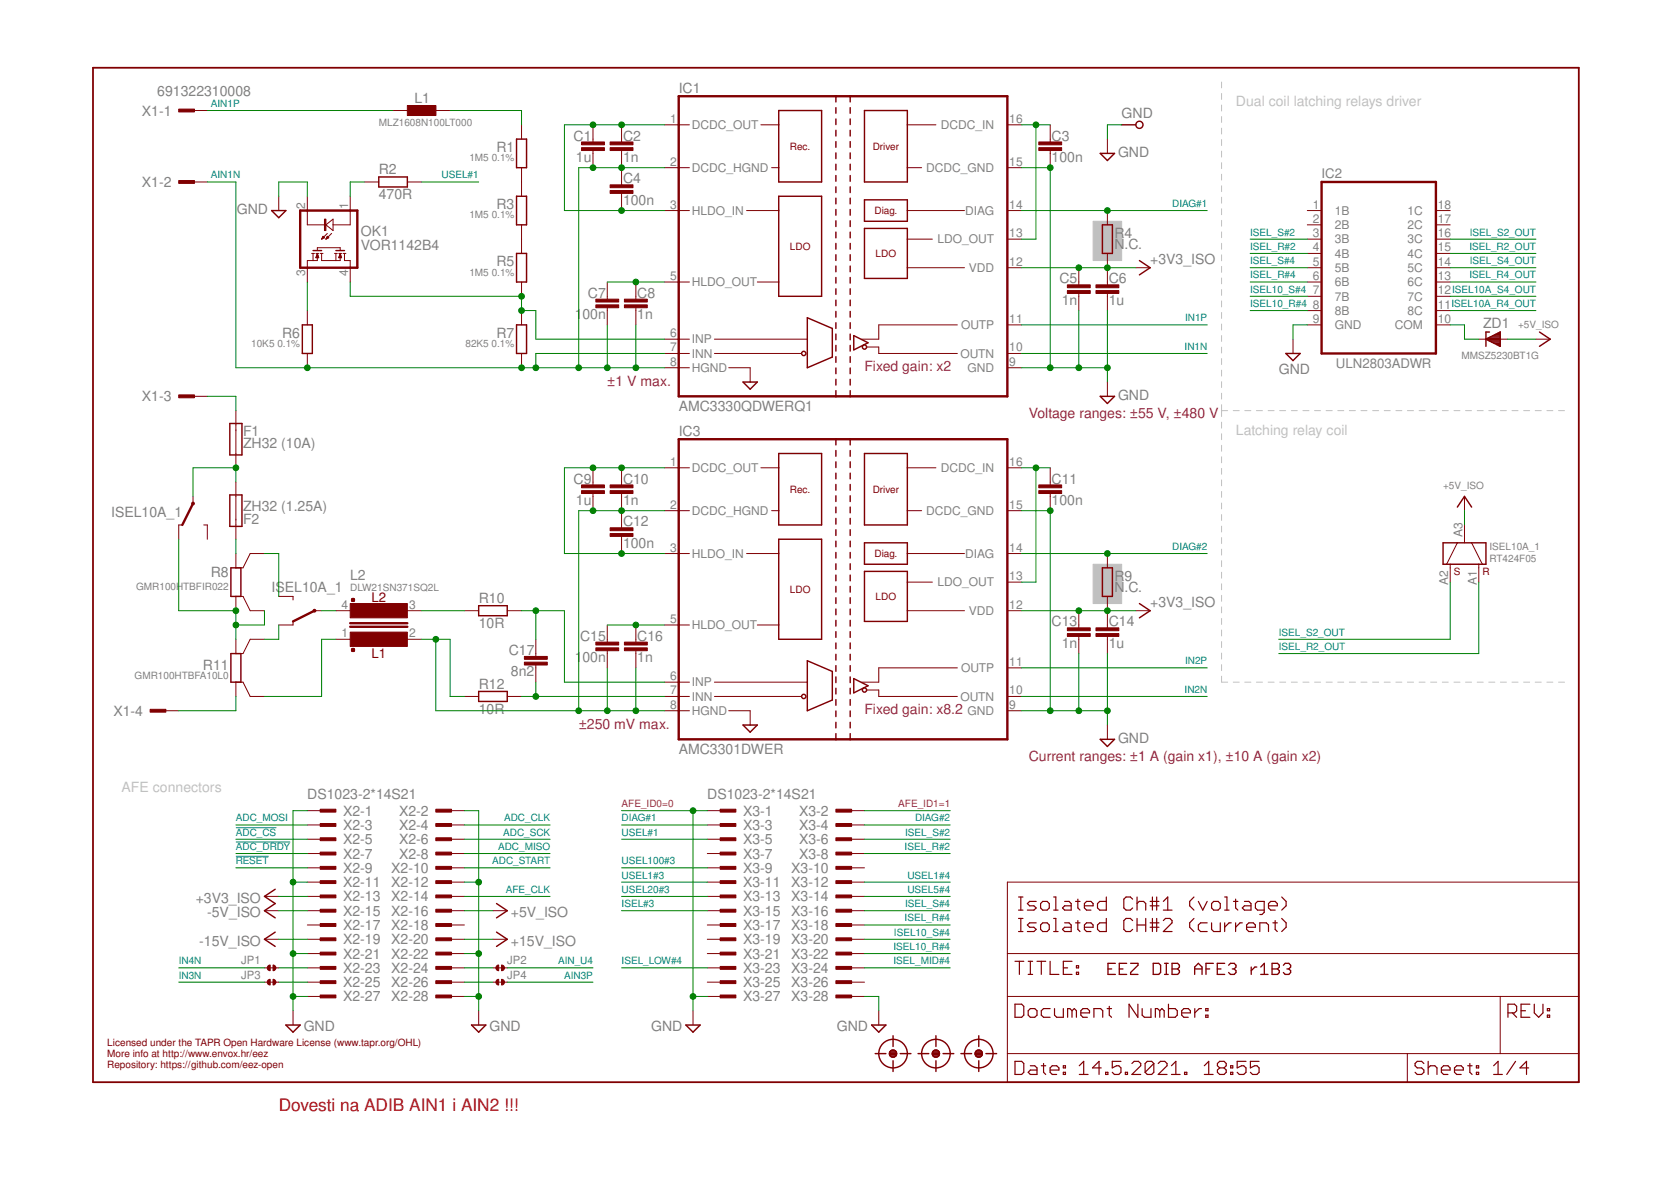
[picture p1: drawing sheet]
<svg xmlns="http://www.w3.org/2000/svg" width="297mm" height="210mm" viewBox="0 0 297 210" stroke-linecap="round" stroke-linejoin="round" font-family="sans-serif">
<g fill="#c0c0c0" stroke="#c0c0c0" stroke-width=".18">
<path d="M194.3 39.3h5.1v7h-5.1z"/>
<path d="M194.3 100.3h5.1v7h-5.1z"/>
</g>
<g fill="none" stroke="#c0c0c0" stroke-width=".18">
<path d="M217.1 14.6v1M217.1 16.6v1.1M217.1 18.7v1M217.1 20.7v1.1M217.1 22.8v1M217.1 24.8v1.1M217.1 26.9v1M217.1 28.9v1.1M217.1 31v1M217.1 33v1.1M217.1 35.1v1M217.1 37.1v1.1"/>
<path d="M217.1 39.2v1M217.1 41.2v1M217.1 43.2v1.1M217.1 45.3v1.1M217.1 47.3v1.1M217.1 49.4v1M217.1 51.5v1M217.1 53.5v1M217.1 55.5v1.1M217.1 57.6v1.1M217.1 59.6v1.1M217.1 61.7v1"/>
<path d="M217.1 63.7v1.1M217.1 65.8v1M217.1 67.8v1.1M217.1 69.9v1M217.1 71.9v2.1M217.1 75v1.1M217.1 77.1v1M217.1 79.1v1.1M217.1 73h1.1M219.2 73h1.1M221.3 73h1.1M223.4 73h1"/>
<path d="M225.4 73h1.1M227.5 73h1M229.6 73h1M231.6 73h1.1M233.7 73h1M235.7 73h1.1M237.8 73h1.1M239.9 73h1M241.9 73h1.1M244 73h1.1M246.1 73h1M248.1 73h1.1"/>
<path d="M250.2 73h1.1M252.3 73h1M254.3 73h1.1M256.4 73h1.1M258.5 73h1M260.5 73h1.1M262.6 73h1.1M264.6 73h1.1M266.7 73h1.1M268.8 73h1.1M270.8 73h1.1M272.9 73h1.1"/>
<path d="M275 73h1M277.1 73h1M217.1 81.2v1.1M217.1 83.2v1.1M217.1 85.3v1M217.1 87.4v1M217.1 89.4v1M217.1 91.5v1M217.1 93.5v1.1M217.1 95.5v1.1M217.1 97.6v1.1M217.1 99.7v1"/>
<path d="M217.1 101.7v1.1M217.1 103.8v1M217.1 105.8v1.1M217.1 107.9v1M217.1 109.9v1.1M217.1 112v1M217.1 114v1.1M217.1 116.1v1M217.1 118.1v1.1M217.1 120.2v1h1.1M219.2 121.2h1.1M221.3 121.2h1.1"/>
<path d="M223.4 121.2h1M225.4 121.2h1.1M227.5 121.2h1M229.6 121.2h1M231.6 121.2h1.1M233.7 121.2h1M235.7 121.2h1.1M237.8 121.2h1.1M239.9 121.2h1M241.9 121.2h1.1M244 121.2h1.1M246.1 121.2h1"/>
<path d="M248.1 121.2h1.1M250.2 121.2h1.1M252.3 121.2h1M254.3 121.2h1.1M256.4 121.2h1.1M258.5 121.2h1M260.5 121.2h1.1M262.6 121.2h1.1M264.6 121.2h1.1M266.7 121.2h1.1M268.8 121.2h1.1M270.8 121.2h1.1"/>
<path d="M272.9 121.2h1.1M275 121.2h1M277.1 121.2h1"/>
</g>
<g fill="none" stroke="#800000" stroke-width=".21">
<path d="M181.1 159.4h.7M181.5 159.4v2.4M187.3 159.4h.4v2.4M191.6 159.8v1.6l.4 .4M196.7 159.4v2.4h-1.2l-.4-.4v-.8l.4-.4h1.2M201.3 159.8l-.4-.4h-.7l-.4 .4v1.6l.4 .4h.7l.4-.4M202.1 159.4v2.4M204.9 159.4v2.4M205.6 159.4v2.4M212.2 159.4l-.7 .8v.8l.7 .8M217.7 159.4h.4v2.4M219.6 159.8v1.6l.4 .4"/>
<path d="M227.8 159.4l.8 .8v.8l-.8 .8M180.4 178.5h1.2l.4 .4v1.5l-.4 .4h-1.2zM180.4 170.9h1.6M181.1 161.8h.7M181.1 165.6h.7M181.1 163.2h.7M181.2 170.9v2.3M181.5 163.2v2.4M182.8 179.6l.4-.3h.7l.4 .3v.8l-.4 .4h-.7l-.4-.4zM182.8 170.9h.8M182.8 173.2h.8M183.2 170.9v2.3"/>
<path d="M184.2 160.2h-1.2l-.4 .4 .4 .4h.8l.4 .4-.4 .4h-1.2M184.2 164h-1.2l-.4 .4 .4 .4h.8l.4 .4-.4 .4h-1.2M184.3 170.9h1.6M185 160.6l.4-.4h.7l.4 .4v.8l-.4 .4h-.7l-.4-.4zM185 164.4l.4-.4h.7l.4 .4v.8l-.4 .4h-.7l-.4-.4zM185.1 170.9v2.3M186.7 170.9v2.3h1.5M186.7 179.3h-1.2l-.4 .3v.8l.4 .4h1.2M187.3 161.8h.8M187.3 163.2h.4v2.4M187.3 165.6h.8M187.5 179.3v1.1l.3 .4h1.2v-1.5"/>
<path d="M189 172h.8M189.3 160.2h.7l.4 .4v1.2h-1.1l-.4-.4 .4-.4h1.1M189.3 164h.7l.4 .4v1.2h-1.1l-.4-.4 .4-.4h1.1M190.6 170.9h-1.6v2.3h1.6M190.6 179.6l-.4-.3h-.4v1.5M190.6 179.6l.4-.3 .3 .3v1.2M190.6 179.6v1.2M191.2 160.2h.8M191.2 164h.8M191.3 172.8h.4v.4h-.4zM191.3 171.6h.4v.4h-.4zM191.6 163.6v1.6l.4 .4"/>
<path d="M192.8 161h1.5v-.4l-.4-.4h-.8l-.3 .4v.8l.3 .4h.8M192.8 164.8h1.5v-.4l-.4-.4h-.8l-.3 .4v.8l.3 .4h.8M196.7 163.2v2.4h-1.2l-.4-.4v-.8l.4-.4h1.2M196.8 179.3h.8M197.2 178.9v1.5l.4 .4M201.3 163.6l-.4-.4h-.7l-.4 .4v1.6l.4 .4h.7l.4-.4M202.1 160.6l.4-.4h.8l.4 .4v1.2M202.1 163.2v2.4M202.1 164.4h1.6M202.3 178.5v2.3l-1.6-2.3v2.3M203 179.3v1.1l.4 .4h1.2v-1.5M203.7 163.2v2.4"/>
<path d="M204.4 161h1.6M204.4 160.2h1.6M204.4 164.8h1.6M204.4 164h1.6M204.9 163.2v2.4M205.6 163.2v2.4M206.2 179.6l-.4-.3h-.4v1.5M206.2 179.6v1.2M206.2 179.6l.3-.3 .4 .3v1.2M206.8 161.8h1.5M206.8 160.2l.8-.8v2.4M206.8 163.6l.4-.4h.8l.3 .4v.4l-1.5 1.6h1.5"/>
<path d="M207.7 178.5v2.3h1.2l.4-.4v-.8l-.4-.3h-1.2M212.2 163.2l-.7 .8v.8l.7 .8M212.4 179.3v1.5M213 160.2l.8 1.6 .8-1.6M213.6 179.3h-.4l-.8 .7M214.3 179.3h.4v.3h-.4zM214.6 164h-1.2l-.4 .4v.8l.4 .4h1.2M215.4 160.6l.4-.4h.7l.4 .4v.8l-.4 .4h-.7l-.4-.4zM215.4 164v1.2l.4 .4h1.1v-1.6M217.7 161.8h.8M217.7 164v1.6M218.9 164h-.4l-.8 .8"/>
<path d="M219.3 160.2h.7M219.6 164v1.6M220.8 164h-.4l-.8 .8M221.2 160.2h.8l.4 .4v1.2h-1.2l-.4-.4 .4-.4h1.2M221.6 164.8h1.6v-.4l-.4-.4h-.8l-.4 .4v.8l.4 .4h.8M223.9 165.6v-1.6h1.2l.4 .4v1.2M224.7 161.8h-1.2l-.3-.4v-.8l.3-.4h1.2v2l-.4 .3h-.4M225.5 161h1.6v-.4l-.4-.4h-.8l-.4 .4v.8l.4 .4h.8M226.3 164h.8M226.7 163.6v1.6l.4 .4M227.8 163.2l.8 .8v.8l-.8 .8M270.4 179.6h.8"/>
<path d="M271.9 178.5h-1.5v2.3h1.5M272.7 178.5v1.5l.8 .8 .8-.8v-1.5M275.1 179.3h.4v.3h-.4zM180.4 188.6h1.2l.4 .4v1.6l-.4 .4h-1.2zM183.2 189.4h.7l.4 .4v1.2h-1.1l-.4-.4 .4-.4h1.1M185.1 189.4h.8M185.5 189v1.6l.4 .4M186.7 190.2h1.5v-.4l-.4-.4h-.8l-.3 .4v.8l.3 .4h.8M189 190.6h.4v.4h-.4zM189 189.4h.4v.4h-.4zM191.9 191h1.5M191.9 189.4l.7-.8v2.4"/>
<path d="M192.1 180h1.6v-.4l-.4-.3h-.8l-.4 .3v.8l.4 .4h.8M194.5 180.8v-1.5h1.1l.4 .3v1.2M195.7 189.8h-1.5l1.2-1.2v2.4M196.5 190.6h.4v.4h-.4zM199.3 188.6h-1.6v1.2l.8-.4h.4l.4 .4v.8l-.4 .4h-.8l-.4-.4M200 190.6h.4v.4h-.4zM201.2 189l.4-.4h.8l.4 .4v.4l-1.6 1.6h1.6M205.1 189v1.6l-.4 .4h-.8l-.3-.4M205.1 189l-.4-.4h-.8l-.3 .4v1.6M205.1 189l-1.5 1.6M205.9 189l.4-.4h.8l.4 .4v.4l-1.6 1.6h1.6M208.2 191h1.6"/>
<path d="M208.2 189.4l.8-.8v2.4M210.1 180h1.5v-.4l-.4-.3h-.8l-.3 .3v.8l.3 .4h.8M210.6 190.6h.4v.4h-.4zM214.1 191h1.5M214.1 189.4l.8-.8v2.4M214.3 180.4h.4v.4h-.4zM216.8 189.8l-.4 .4v.4l.4 .4h.8l.4-.4v-.4l-.4-.4M216.8 189.8l-.4-.4v-.4l.4-.4h.8l.4 .4v.4l-.4 .4M216.8 189.8h.8M218.8 190.6h.3v.4h-.3zM218.8 189.4h.3v.4h-.3zM221.5 188.6h-1.6v1.2l.8-.4h.4l.4 .4v.8l-.4 .4h-.8l-.4-.4"/>
<path d="M223.8 188.6h-1.5v1.2l.7-.4h.4l.4 .4v.8l-.4 .4h-.7l-.4-.4M253.1 189l-.4-.4h-.8l-.4 .4v.4l.4 .4h.8l.4 .4v.4l-.4 .4h-.8l-.4-.4M253.9 189.8l.4-.4h.8l.3 .4v1.2M253.9 188.6v2.4M256.2 190.2h1.6v-.4l-.4-.4h-.8l-.4 .4v.8l.4 .4h.8M258.6 190.2h1.5v-.4l-.4-.4h-.7l-.4 .4v.8l.4 .4h.7M260.9 189.4h.8M261.3 189v1.6l.4 .4M262.4 190.6h.4v.4h-.4zM262.4 189.4h.4v.4h-.4zM265.5 191h1.6M265.5 189.4l.8-.8v2.4"/>
<path d="M268.1 180h1.1l.4-.4v-.7l-.4-.4h-1.1v2.3M268.8 180l.8 .8M269.4 188.6l-1.6 2.4M271.7 189.8h-1.5l1.2-1.2v2.4M275.1 180.4h.4v.4h-.4z"/>
</g>
<path d="M16.5 12h264.1v180.3h-264.1z" fill="none" stroke="#800000" stroke-width=".32"/>
<g fill="none" stroke="#800000" stroke-width=".18">
<path d="M34.3 19.6h2.6M69.9 19.6h2.5M77.5 19.6h2.5M34.3 32.3h2.6M49.6 34.9v2.5M54.6 34.9v5.1h3.3M57.9 40l1.3-1.1v2.1zM62.3 34.9v5.1h-3.1M64.8 32.3h2.5M72.4 32.3h2.6M92.7 22.2v2.5M92.7 29.8v5.1"/>
<path d="M92.7 40v5M105.4 22.2v3M105.4 26.8v3M110.5 22.2v3M110.5 26.8v6.1M110.5 34.4v3M118.1 22.2h4.5M118.1 29.8h4.5M118.1 37.4h4.5M132.7 37.4h5.7M135.3 22.2h3.1M137.2 29.8h1.2"/>
<path d="M161.3 22.2h5.1M161.3 29.8h2.5M161.3 37.4h10.1M179.1 22.2h2.5M179.1 29.8h2.5M179.1 37.4h2.5M186.7 22.2v3M186.7 26.8v3M196.8 24.7v2.6M196.8 37.4v2.6M232.4 37.4h2.5M232.4 40h2.5"/>
<path d="M255.2 37.4h2.6M255.2 40h2.6M54.6 55.2v2.5M55.4 45h.5M55.6 45v1.3M56.2 45h.5M56.2 45.8h.4M56.2 45.7h.4M56.2 45.6h.4M56.3 45.4h.2M56.3 45.3h.2M56.4 45.2h.1"/>
<path d="M56.4 45v1.3h-1.8v3.8M56.4 44.5v-.5h4.1v.5M56.4 45l.3 .8h-.5zM56.9 45h.5M57.2 45v1.3h3.3v-1.3M57.2 42.4h.2M57.3 42.3h.3M57.3 42.2h.3M57.4 42h.1M57.4 42l.3 .2-.5 .3zM58 42.4h.1M58 42.3h.4"/>
<path d="M58.1 42.2h.3M58.2 42h.1M58.2 41.5l-1 1M58.2 42l.2 .2-.5 .3zM58.9 41.5l-1 1M59.5 45h.5M59.7 45v1.3M60.2 45h.5M60.2 45.8h.5M60.3 45.7h.4M60.3 45.6h.3M60.3 45.4h.3"/>
<path d="M60.4 45.3h.2M60.4 45.2h.1M60.5 45l.2 .8h-.5zM61 45h.5M61.2 45v1.3h1.1v3.8M92.7 50.1v2.6M92.7 55.2v2.5M107.9 50.1v3.1M107.9 54.7v3M113 50.1v3.1M113 54.7v3M118.1 50.1h4.5"/>
<path d="M134.6 50.1h3.8M161.3 42.5h4.4M161.3 47.6h10.1M170.2 57.7h-14v2.6h-3M179.1 42.5h2.5M179.1 47.6h2.5M179.1 57.7h2.5M191.8 47.6v3M191.8 52.2v3M196.8 45v5.6M196.8 52.2v3M201.9 47.6h2.5"/>
<path d="M232.4 50.1h2.5M232.4 42.5h2.5M232.4 47.6h2.5M232.4 57.7h2.5M232.4 45h2.5M232.4 52.7h2.5M232.4 55.2h2.5M255.2 50.1h2.6M255.2 42.5h2.6M255.2 47.6h2.6M255.2 57.7h2.6M255.2 45h2.6"/>
<path d="M255.2 52.7h2.6M255.2 55.2h2.6M34.3 70.4h2.6M41.9 73v10.1M54.6 62.8v2.6M92.7 62.8v2.6M118.1 60.3h4.5M118.1 62.8h4.5M118.1 65.4h4.5M127 60.3h16.5M127 62.8h15.5M129.5 65.4h3.8v2.5"/>
<path d="M154.1 61.7h2.1v1.1h14M179.1 62.8h2.5M179.1 65.4h2.5M196.8 67.9v2.5M229.8 60.3v2.5M262.9 60.3h5M273 60.3h2.6M32.4 93.3h-.6v2.5M34.3 88.2v1.3M36.2 93.3h.7v2.5M41.9 98.4v2.5h1.3l1.3-2.5h2.5M41.9 85.7v10.1"/>
<path d="M105.4 83.1v3.1M105.4 87.7v3.1M110.5 83.1v3.1M110.5 87.7v6.1M110.5 95.3v3.1M118.1 83.1h4.5M118.1 90.8h4.5M118.1 98.4h4.5M132.7 98.4h5.7M135.3 83.1h3.1M137.2 90.8h1.2M161.3 83.1h5.1"/>
<path d="M161.3 90.8h2.5M161.3 98.4h10.1M179.1 83.1h2.5M179.1 90.8h2.5M179.1 98.4h2.5M186.7 83.1v3.1M186.7 87.7v3.1M196.8 98.4v2.5M259.1 96.5l-1.9 3.8M260.3 88.2v2.6M260.3 93.3v3.2M261.6 96.5l1.9 3.8"/>
<path d="M41.9 108.5v-2.5h1.3l1.3 2.5h2.5M41.9 113.6v2.6h1.3l1.3-2.6h2.5M49.6 106h2.5v.6M52.1 110.4v.7h-2.5M55.9 108.5h1.3M59.7 108.5h2.6M59.7 113.6h2.6M72.4 108.5h2.6M72.4 113.6h2.6M82.5 108.5h2.6M90.2 108.5h2.5M95.2 113.6v3.1"/>
<path d="M95.2 118.2v3M107.9 111.1v3M107.9 115.7v3M113 111.1v3M113 115.7v3M118.1 111.1h4.5M134.6 111.1h3.8M161.3 103.5h4.4M161.3 108.5h10.1M170.2 118.7h-14v2.5h-3M179.1 103.5h2.5M179.1 108.5h2.5"/>
<path d="M179.1 118.7h2.5M191.8 108.5v3.1M191.8 113.1v3.1M196.8 106v5.6M196.8 113.1v3.1M201.9 108.5h2.5M257.8 100.3v3.2M262.9 100.3v3.2M29.2 126.3h2.6M41.9 123.8v-2.6h1.3l1.3 2.6h2.5M82.5 123.8h2.6M90.2 123.8h2.5"/>
<path d="M118.1 126.3h4.5M118.1 121.2h4.5M118.1 123.8h4.5M127 121.2h16.5M127 123.8h15.5M129.5 126.3h3.8v2.6M154.1 122.6h2.1v1.2h14M179.1 126.3h2.5M179.1 123.8h2.5M196.8 128.9v2.5M47 159.3h2.6M54.6 156.8h2.6"/>
<path d="M54.6 144.1h2.6M54.6 146.6h2.6M54.6 149.2h2.6M54.6 151.7h2.6M54.6 154.2h2.6M54.6 159.3h2.6M80 156.8h2.5M80 144.1h2.5M80 146.6h2.5M80 149.2h2.5M80 151.7h2.5M80 154.2h2.5"/>
<path d="M80 159.3h2.5M125.7 156.8h2.6M125.7 144.1h2.6M125.7 146.6h2.6M125.7 149.2h2.6M125.7 151.7h2.6M125.7 154.2h2.6M125.7 159.3h2.6M151.1 156.8h2.6M151.1 144.1h2.6M151.1 146.6h2.6M151.1 149.2h2.6"/>
<path d="M151.1 151.7h2.6M151.1 154.2h2.6M151.1 159.3h2.6M179.1 156.8h101.5v35.5h-101.5zM47 161.9h2.6M47 166.9h2.6M47 172h2.6M47 174.6h2.6M52.1 179.6v2.6M54.6 177.1h2.6M54.6 169.5h2.6M54.6 161.9h2.6"/>
<path d="M54.6 164.4h2.6M54.6 166.9h2.6M54.6 172h2.6M54.6 174.6h2.6M80 177.1h2.5M80 169.5h2.5M80 161.9h2.5M80 164.4h2.5M80 166.9h2.5M80 172h2.5M80 174.6h2.5M85.1 179.6v2.6"/>
<path d="M87.6 161.9h2.6M87.6 166.9h2.6M87.6 172h2.6M87.6 174.6h2.6M123.2 179.6v2.6M125.7 177.1h2.6M125.7 169.5h2.6M125.7 161.9h2.6M125.7 164.4h2.6M125.7 166.9h2.6M125.7 172h2.6M125.7 174.6h2.6"/>
<path d="M151.1 177.1h2.6M151.1 169.5h2.6M151.1 161.9h2.6M151.1 164.4h2.6M151.1 166.9h2.6M151.1 172h2.6M151.1 174.6h2.6M156.2 179.6v2.6M179.1 177.1h101.5M179.1 169.5h101.5M266.7 177.1v10.2M179.1 187.3h101.5"/>
<path d="M250.2 187.3v5"/>
</g>
<g fill="none" stroke="#800000" stroke-width=".23">
<path d="M197 172.2h.6M198.3 171.2h-1.3v2h1.3M199 172.2h.6M200.3 171.2h-1.3v2h1.3M201 171.2h1.3v.4l-1.3 1.2v.4h1.3M205 171.2h1l.3 .4v1.2l-.3 .4h-1zM207 171.2h.7M207 173.2h.7M207.3 171.2v2M208.3 171.2h1l.4 .4v.3l-.4 .3 .4 .3v.3l-.4 .4h-1zM208.3 172.2h1M212.4 172.2h1.3"/>
<path d="M212.4 173.2v-1.3l.6-.7 .7 .7v1.3M214.4 172.2h.6M215.7 171.2h-1.3v2M216.4 172.2h.6M217.7 171.2h-1.3v2h1.3M218.4 171.6l.3-.4h.7l.3 .4v.3l-.3 .3M219.1 172.2h.3M219.4 172.2l.3 .3v.3l-.3 .4h-.7l-.3-.4M222.4 171.9v1.3M223.4 171.9h-.3l-.7 .6M224.1 173.2h1.3M224.1 171.9l.6-.7v2"/>
<path d="M226.1 171.2h1l.3 .4v.3l-.3 .3 .3 .3v.3l-.3 .4h-1zM226.1 172.2h1M228.1 171.6l.4-.4h.6l.3 .4v.3l-.3 .3M228.8 172.2h.3M229.1 172.2l.3 .3v.3l-.3 .4h-.6l-.4-.4"/>
</g>
<g fill="#800000" stroke="#800000" stroke-width=".18">
<path d="M31.8 19.4h2.8v.5h-2.8z"/>
<path d="M31.8 32.1h2.8v.5h-2.8z"/>
<path d="M31.8 70.2h2.8v.5h-2.8z"/>
<path d="M26.7 126.1h2.8v.5h-2.8z"/>
<path d="M128 143.8h2.8v.5h-2.8z"/>
<path d="M148.6 143.8h2.8v.5h-2.8z"/>
<path d="M128 146.4h2.8v.5h-2.8z"/>
<path d="M148.6 146.4h2.8v.5h-2.8z"/>
<path d="M128 148.9h2.8v.5h-2.8z"/>
<path d="M148.6 148.9h2.8v.5h-2.8z"/>
<path d="M128 151.4h2.8v.6h-2.8z"/>
<path d="M148.6 151.4h2.8v.6h-2.8z"/>
<path d="M128 154h2.8v.5h-2.8z"/>
<path d="M148.6 154h2.8v.5h-2.8z"/>
<path d="M128 156.5h2.8v.5h-2.8z"/>
<path d="M148.6 156.5h2.8v.5h-2.8z"/>
<path d="M128 159.1h2.8v.5h-2.8z"/>
<path d="M148.6 159.1h2.8v.5h-2.8z"/>
<path d="M128 161.6h2.8v.5h-2.8z"/>
<path d="M148.6 161.6h2.8v.5h-2.8z"/>
<path d="M128 164.1h2.8v.6h-2.8z"/>
<path d="M148.6 164.1h2.8v.6h-2.8z"/>
<path d="M128 166.7h2.8v.5h-2.8z"/>
<path d="M148.6 166.7h2.8v.5h-2.8z"/>
<path d="M128 169.2h2.8v.5h-2.8z"/>
<path d="M148.6 169.2h2.8v.5h-2.8z"/>
<path d="M128 171.8h2.8v.5h-2.8z"/>
<path d="M148.6 171.8h2.8v.5h-2.8z"/>
<path d="M128 174.3h2.8v.5h-2.8z"/>
<path d="M148.6 174.3h2.8v.5h-2.8z"/>
<path d="M128 176.8h2.8v.6h-2.8z"/>
<path d="M148.6 176.8h2.8v.6h-2.8z"/>
<path d="M56.9 143.8h2.8v.5h-2.8z"/>
<path d="M77.5 143.8h2.8v.5h-2.8z"/>
<path d="M56.9 146.4h2.8v.5h-2.8z"/>
<path d="M77.5 146.4h2.8v.5h-2.8z"/>
<path d="M56.9 148.9h2.8v.5h-2.8z"/>
<path d="M77.5 148.9h2.8v.5h-2.8z"/>
<path d="M56.9 151.4h2.8v.6h-2.8z"/>
<path d="M77.5 151.4h2.8v.6h-2.8z"/>
<path d="M56.9 154h2.8v.5h-2.8z"/>
<path d="M77.5 154h2.8v.5h-2.8z"/>
<path d="M56.9 156.5h2.8v.5h-2.8z"/>
<path d="M77.5 156.5h2.8v.5h-2.8z"/>
<path d="M56.9 159.1h2.8v.5h-2.8z"/>
<path d="M77.5 159.1h2.8v.5h-2.8z"/>
<path d="M56.9 161.6h2.8v.5h-2.8z"/>
<path d="M77.5 161.6h2.8v.5h-2.8z"/>
<path d="M56.9 164.1h2.8v.6h-2.8z"/>
<path d="M77.5 164.1h2.8v.6h-2.8z"/>
<path d="M56.9 166.7h2.8v.5h-2.8z"/>
<path d="M77.5 166.7h2.8v.5h-2.8z"/>
<path d="M56.9 169.2h2.8v.5h-2.8z"/>
<path d="M77.5 169.2h2.8v.5h-2.8z"/>
<path d="M56.9 171.8h2.8v.5h-2.8z"/>
<path d="M77.5 171.8h2.8v.5h-2.8z"/>
<path d="M56.9 174.3h2.8v.5h-2.8z"/>
<path d="M77.5 174.3h2.8v.5h-2.8z"/>
<path d="M56.9 176.8h2.8v.6h-2.8z"/>
<path d="M77.5 176.8h2.8v.6h-2.8z"/>
<path d="M72.4 18.8h5.1v1.7h-5.1z"/>
<path d="M108.5 26.2h4v.6h-4z"/>
<path d="M108.5 25.2h4v.5h-4z"/>
<path d="M103.4 26.2h4v.6h-4z"/>
<path d="M103.4 25.2h4v.5h-4z"/>
<path d="M108.5 33.9h4v.5h-4z"/>
<path d="M108.5 32.9h4v.5h-4z"/>
<path d="M111 54.2h4.1v.5h-4.1z"/>
<path d="M111 53.2h4.1v.5h-4.1z"/>
<path d="M105.9 54.2h4.1v.5h-4.1z"/>
<path d="M105.9 53.2h4.1v.5h-4.1z"/>
<path d="M189.7 51.6h4.1v.6h-4.1z"/>
<path d="M189.7 50.6h4.1v.5h-4.1z"/>
<path d="M194.8 51.6h4.1v.6h-4.1z"/>
<path d="M194.8 50.6h4.1v.5h-4.1z"/>
<path d="M184.7 26.2h4v.6h-4z"/>
<path d="M184.7 25.2h4v.5h-4z"/>
<path d="M108.5 87.2h4v.5h-4z"/>
<path d="M108.5 86.2h4v.5h-4z"/>
<path d="M103.4 87.2h4v.5h-4z"/>
<path d="M103.4 86.2h4v.5h-4z"/>
<path d="M108.5 94.8h4v.5h-4z"/>
<path d="M108.5 93.8h4v.5h-4z"/>
<path d="M111 115.1h4.1v.6h-4.1z"/>
<path d="M111 114.1h4.1v.5h-4.1z"/>
<path d="M105.9 115.1h4.1v.6h-4.1z"/>
<path d="M105.9 114.1h4.1v.5h-4.1z"/>
<path d="M189.7 112.6h4.1v.5h-4.1z"/>
<path d="M189.7 111.6h4.1v.5h-4.1z"/>
<path d="M194.8 112.6h4.1v.5h-4.1z"/>
<path d="M194.8 111.6h4.1v.5h-4.1z"/>
<path d="M184.7 87.2h4v.5h-4z"/>
<path d="M184.7 86.2h4v.5h-4z"/>
<path d="M62.3 112.4h10.1v2.5h-10.1z"/>
<path d="M62.3 107.3h10.1v2.5h-10.1z"/>
<path d="M93.2 117.7h4.1v.5h-4.1z"/>
<path d="M93.2 116.7h4.1v.5h-4.1z"/>
<path d="M57.7 38.9h.2v2.1h-.2z"/>
</g>
<g fill="none" stroke="#800000" stroke-width=".25">
<path d="M138.4 19.6h7.6v12.7h-7.6zM148.6 17.1v1M148.6 19.1v1M151.1 17.1v1M151.1 19.1v1M153.7 19.6h7.6v12.7h-7.6zM48.3 37.4h2.5l-1.2 1.3zM67.3 31.5h5.1v1.7h-5.1zM91.8 24.7h1.8v5.1h-1.8zM91.8 34.9h1.8v5.1h-1.8zM138.4 34.9h7.6v17.8h-7.6zM148.6 21.1v1"/>
<path d="M148.6 23.2v1M148.6 25.2v1M148.6 27.2v1M148.6 29.2v1M148.6 31.2v1M148.6 33.2v1M148.6 35.2v1M148.6 37.2v1M148.6 39.2v1.1M151.1 21.1v1M151.1 23.2v1M151.1 25.2v1"/>
<path d="M151.1 27.2v1M151.1 29.2v1M151.1 31.2v1M151.1 33.2v1M151.1 35.2v1M151.1 37.2v1M151.1 39.2v1.1M153.7 35.5h7.6v3.8h-7.6zM195.6 27.3h2.5l-1.3 1.2zM196 40h1.7v5h-1.7zM199.4 22.2h2.5M53.7 57.7h1.8v5.1h-1.8z"/>
<path d="M55.6 44.5h1.6M59.7 44.5h1.5M91.8 45h1.8v5.1h-1.8zM91.8 57.7h1.8v5.1h-1.8zM143.5 56.5l4.5 1.9v5.1l-4.5 1.9zM148.6 41.3v1M148.6 43.3v1M148.6 45.3v1M148.6 47.3v1M148.6 49.3v1M148.6 51.3v1M148.6 53.3v1"/>
<path d="M148.6 55.4v1M148.6 57.4v1M148.6 59.4v1M151.1 41.3v1M151.1 43.3v1M151.1 45.3v1M151.1 47.3v1M151.1 49.3v1M151.1 51.3v1M151.1 53.3v1M151.1 55.4v1M151.1 57.4v1"/>
<path d="M151.1 59.4v1M151.8 59.6l2.5 1.3-2.5 1.3zM153.7 40.6h7.6v8.9h-7.6zM202.5 46.3l1.9 1.3-1.9 1.3M264.8 59h-.7v2.6M264.9 59.9h1.8M265.3 59.7h1.4M265.8 59.5h.9M266.2 59.2h.5M266.7 59h.1M273.7 59l1.9 1.3-1.9 1.3M40.9 75.3h2.1v5.6h-2.1z"/>
<path d="M132.1 67.9h2.5l-1.3 1.3zM148.6 61.4v1M148.6 63.4v1M148.6 65.4v1M148.6 67.4v1M148.6 69.4v1M148.6 78.1v1M151.1 61.4v1M151.1 63.4v1M151.1 65.4v1M151.1 67.4v1M151.1 69.4v1"/>
<path d="M151.1 78.1v1M195.6 70.4h2.5l-1.3 1.3zM228.6 62.8h2.5l-1.3 1.3zM264.1 60.3l2.6-1.3v2.6zM264.3 60.3h2.4M264.5 60.1h2.2M264.7 60.6h2M265.2 60.8h1.5M265.6 61h1.1M266 61.2h.7M266.5 61.5h.2M40.9 88h2.1v5.6h-2.1z"/>
<path d="M138.4 80.6h7.6v12.7h-7.6zM138.4 95.8h7.6v17.8h-7.6zM148.6 80.1v1M148.6 82.1v1M148.6 84.1v1M148.6 86.1v1M148.6 88.1v1M148.6 90.1v1M148.6 92.1v1.1M148.6 94.1v1.1M148.6 96.2v1M148.6 98.2v1"/>
<path d="M151.1 80.1v1M151.1 82.1v1M151.1 84.1v1M151.1 86.1v1M151.1 88.1v1M151.1 90.1v1M151.1 92.1v1.1M151.1 94.1v1.1M151.1 96.2v1M151.1 98.2v1M153.7 80.6h7.6v12.7h-7.6zM153.7 96.5h7.6v3.8h-7.6z"/>
<path d="M256.5 96.5h7.6v3.8h-7.6zM259.1 90.1l1.2-1.9 1.3 1.9M41 100.9h1.8v5.1h-1.8zM41 116.2h1.8v5h-1.8zM62.5 106.6h.5M62.5 115.5h.5M62.5 106.8h.4M62.5 115.7h.4M85.1 107.7h5.1v1.7h-5.1zM143.5 117.4l4.5 1.9v5.1l-4.5 1.9zM148.6 100.2v1M148.6 102.2v1"/>
<path d="M148.6 104.2v1M148.6 106.2v1.1M148.6 108.2v1.1M148.6 110.3v1M148.6 112.3v1M148.6 114.3v1M148.6 116.3v1M148.6 118.3v1M151.1 100.2v1M151.1 102.2v1M151.1 104.2v1M151.1 106.2v1.1"/>
<path d="M151.1 108.2v1.1M151.1 110.3v1M151.1 112.3v1M151.1 114.3v1M151.1 116.3v1M151.1 118.3v1M153.7 101.6h7.6v8.8h-7.6zM196 100.9h1.7v5.1h-1.7zM202.5 107.3l1.9 1.2-1.9 1.3M85.1 122.9h5.1v1.8h-5.1zM132.1 128.9h2.5l-1.3 1.2zM148.6 120.3v1"/>
<path d="M148.6 122.3v1M148.6 124.3v1M148.6 126.4v1M148.6 128.4v1M148.6 130.4v1M151.1 120.3v1M151.1 122.3v1M151.1 124.3v1M151.1 126.4v1M151.1 128.4v1M151.1 130.4v1M151.8 120.6l2.5 1.3-2.5 1.2z"/>
<path d="M195.6 131.4h2.5l-1.3 1.3zM48.9 158.1l-1.9 1.2 1.9 1.3-1.9 1.3 1.9 1.2M48.9 165.7l-1.9 1.2 1.9 1.3M88.3 165.7l1.9 1.2-1.9 1.3M88.3 160.6l1.9 1.3-1.9 1.2M50.8 182.2h2.6l-1.3 1.3zM83.8 182.2h2.6l-1.3 1.3zM121.9 182.2h2.6l-1.3 1.3zM154.9 182.2h2.6l-1.3 1.3zM155.6 187.3h1.9M158.1 187.2h1.3M158.1 187.5h1.2"/>
<path d="M158.2 187h1.1M158.3 187.7h.9M158.3 186.8h.9M158.7 184.1v1.9M158.7 188.5v1.9M160 187.3h1.9M163.2 187.3h1.9M165.7 187.2h1.3M165.8 187.5h1.2M165.8 187h1.1M165.9 187.7h.9M165.9 186.8h.9"/>
<path d="M166.4 184.1v1.9M166.4 188.5v1.9M167.6 187.3h1.9M170.8 187.3h1.9M173.4 187.2h1.2M173.4 187.5h1.2M173.4 187h1.2M173.5 187.7h1M173.6 186.8h.8M174 184.1v1.9M174 188.5v1.9M175.3 187.3h1.9"/>
<circle cx="202.5" cy="22.2" r=".64"/>
<circle cx="142.9" cy="62.8" r=".38"/>
<circle cx="153.7" cy="61.7" r=".38"/>
<circle cx="62.8" cy="115.5" r=".26"/>
<circle cx="62.8" cy="106.6" r=".26"/>
<circle cx="142.9" cy="123.8" r=".38"/>
<circle cx="153.7" cy="122.6" r=".38"/>
<circle cx="158.7" cy="187.3" r="2.54"/>
<circle cx="158.8" cy="187.3" r=".64"/>
<circle cx="166.4" cy="187.3" r=".64"/>
<circle cx="166.4" cy="187.3" r="2.54"/>
<circle cx="174" cy="187.3" r=".64"/>
<circle cx="174" cy="187.3" r="2.54"/>
</g>
<g fill="none" stroke="#800000" stroke-width=".42">
<path d="M120.6 17.1h58.5v53.3h-58.5zM53.4 37.4h10.1v10.2h-10.1zM234.9 32.3h20.3v30.5h-20.3zM120.6 78.1h58.5v53.3h-58.5zM34.3 89.5l-1.9 3.8M55.9 108.5l-3.8 1.9M62.3 111.4h10.1M62.3 110.8h10.1"/>
<circle cx="34.3" cy="89.5" r=".13"/>
<circle cx="55.9" cy="108.5" r=".13"/>
</g>
<g fill="#800000" stroke="#800000" stroke-width=".18">
<path d="M48.5 171.5l.4 .2 .1 .3h-.5z" fill-rule="evenodd"/>
<path d="M48.5 172h.5l-.2 .5h-.3z" fill-rule="evenodd"/>
<path d="M47.6 171.7l.4-.2v1l-.5-.3z" fill-rule="evenodd"/>
<path d="M48.5 174.1l.4 .1 .1 .4h-.5z" fill-rule="evenodd"/>
<path d="M48.5 174.6h.5l-.2 .4-.3 .1z" fill-rule="evenodd"/>
<path d="M47.6 174.2l.4-.1v1l-.2-.1-.3-.3z" fill-rule="evenodd"/>
<path d="M89.2 171.5l.3 .2 .2 .3h-.5z" fill-rule="evenodd"/>
<path d="M89.2 172h.5l-.2 .4-.3 .1z" fill-rule="evenodd"/>
<path d="M88.3 171.7l.3-.2v1h-.2l-.2-.3z" fill-rule="evenodd"/>
<path d="M89.2 174.1l.3 .1 .2 .4h-.5z" fill-rule="evenodd"/>
<path d="M89.2 174.6h.5l-.2 .3-.3 .2z" fill-rule="evenodd"/>
<path d="M88.3 174.2l.3-.1v1l-.2-.1-.2-.3z" fill-rule="evenodd"/>
</g>
<g fill="none" stroke="#008000" stroke-width=".18">
<path d="M36.9 19.6h33M80 19.6h12.7v2.6M36.9 32.3h5v33.1h76.2M49.6 34.9v-2.6h5v2.6M64.8 32.3h-2.5v2.6M75 32.3h10.1M118.1 22.2h-17.8v15.2h17.8M118.1 29.8h-15.2v35.6M181.6 22.2h5.1M181.6 29.8h5.1v35.6M181.6 37.4h33M184.1 22.2v20.3h-2.5"/>
<path d="M199.4 22.2h-2.6v2.5M54.6 50.1v5.1M62.3 50.1v2.6h30.4v2.5h2.5v5.1h22.9M107.9 50.1h10.2M107.9 57.7v7.7M113 57.7v7.7M181.6 57.7h33M181.6 47.6h20.3M191.8 55.2v10.2M196.8 55.2v12.7M222.2 47.6h10.2M222.2 50.1h10.2"/>
<path d="M222.2 52.7h10.2M222.2 55.2h10.2M222.2 42.5h10.2M222.2 45h10.2M232.4 57.7h-2.6v2.6M257.8 57.7h2.5v2.6h2.6M257.8 47.6h15.2M257.8 50.1h15.2M257.8 52.7h15.2M257.8 55.2h15.2M257.8 42.5h15.2M257.8 45h15.2"/>
<path d="M36.9 70.4h5v2.6M118.1 62.8h-22.9v2.6M181.6 65.4h15.2M181.6 62.8h33M267.9 60.3h5.1M31.8 95.8v12.7h10.1v5.1M41.9 85.7v-2.6h-7.6v5.1M41.9 95.8v2.6M47 98.4h2.6v7.6M118.1 90.8h-15.2v35.5M118.1 83.1h-17.8v15.3h17.8M181.6 90.8h5.1v35.5"/>
<path d="M181.6 98.4h33M181.6 83.1h5.1M184.1 83.1v20.4h-2.5M260.3 90.8v2.5M47 108.5v2.6h-5.1M49.6 111.1v2.5h-2.6M57.2 108.5h2.5M59.7 113.6h-2.5v10.2h-10.2M75 108.5h7.5M75 113.6h5v10.2h2.5M77.5 113.6v12.7h40.6M92.7 108.5h7.6v12.7h17.8"/>
<path d="M95.2 108.5v5.1M107.9 118.7v7.6M107.9 111.1h10.2M113 118.7v7.6M181.6 108.5h20.3M181.6 118.7h33M191.8 116.2v10.1M196.8 116.2v12.7M257.8 103.5v10.1h-30.5M262.9 103.5v12.7h-35.6M41.9 123.8v2.5h-10.1M92.7 123.8h25.4"/>
<path d="M95.2 121.2v2.6M181.6 126.3h15.2M181.6 123.8h33M41.9 146.6h12.7M41.9 149.2h12.7M41.9 154.2h12.7M41.9 151.7h12.7M49.6 159.3h5M52.1 156.8h2.5M54.6 144.1h-2.5v35.5M82.5 144.1h2.6v35.5M82.5 156.8h2.6"/>
<path d="M82.5 159.3h15.3M82.5 146.6h15.3M82.5 149.2h15.3M82.5 154.2h15.3M82.5 151.7h15.3M110.5 144.1h15.2M110.5 156.8h15.2M110.5 159.3h15.2M110.5 146.6h15.2M110.5 149.2h15.2M110.5 154.2h15.2M123.2 144.1v35.5"/>
<path d="M153.7 144.1h15.2M153.7 156.8h15.2M153.7 159.3h15.2M153.7 146.6h15.2M153.7 149.2h15.2M153.7 151.7h15.2M31.8 172h15.2M31.8 174.6h15.2M49.6 161.9h5M49.6 166.9h5M49.6 172h5M49.6 174.6h5"/>
<path d="M52.1 177.1h2.5M52.1 169.5h2.5M82.5 177.1h2.6M82.5 169.5h2.6M82.5 161.9h5.1M82.5 166.9h5.1M82.5 172h5.1M82.5 174.6h5.1M90.2 172h15.2M90.2 174.6h15.2M110.5 161.9h15.2M110.5 172h15.2"/>
<path d="M123.2 177.1h2.5M153.7 177.1h2.5v2.5M153.7 169.5h15.2M153.7 161.9h15.2M153.7 166.9h15.2M153.7 164.4h15.2M153.7 172h15.2"/>
</g>
<g fill="#008000" stroke="#008000" stroke-width=".18">
<circle cx="123.2" cy="177.1" r=".51"/>
<circle cx="123.2" cy="144.1" r=".51"/>
<circle cx="52.1" cy="177.1" r=".51"/>
<circle cx="52.1" cy="169.5" r=".51"/>
<circle cx="52.1" cy="156.8" r=".51"/>
<circle cx="85.1" cy="177.1" r=".51"/>
<circle cx="85.1" cy="169.5" r=".51"/>
<circle cx="85.1" cy="156.8" r=".51"/>
<circle cx="196.8" cy="65.4" r=".51"/>
<circle cx="191.8" cy="65.4" r=".51"/>
<circle cx="186.7" cy="65.4" r=".51"/>
<circle cx="186.7" cy="29.8" r=".51"/>
<circle cx="196.8" cy="126.3" r=".51"/>
<circle cx="191.8" cy="126.3" r=".51"/>
<circle cx="186.7" cy="126.3" r=".51"/>
<circle cx="186.7" cy="90.8" r=".51"/>
<circle cx="191.8" cy="47.6" r=".51"/>
<circle cx="196.8" cy="47.6" r=".51"/>
<circle cx="191.8" cy="108.5" r=".51"/>
<circle cx="196.8" cy="108.5" r=".51"/>
<circle cx="196.8" cy="37.4" r=".51"/>
<circle cx="196.8" cy="98.4" r=".51"/>
<circle cx="110.5" cy="22.2" r=".51"/>
<circle cx="105.4" cy="22.2" r=".51"/>
<circle cx="110.5" cy="37.4" r=".51"/>
<circle cx="113" cy="50.1" r=".51"/>
<circle cx="184.1" cy="22.2" r=".51"/>
<circle cx="95.2" cy="108.5" r=".51"/>
<circle cx="110.5" cy="90.8" r=".51"/>
<circle cx="105.4" cy="90.8" r=".51"/>
<circle cx="107.9" cy="126.3" r=".51"/>
<circle cx="113" cy="126.3" r=".51"/>
<circle cx="102.9" cy="126.3" r=".51"/>
<circle cx="77.5" cy="113.6" r=".51"/>
<circle cx="110.5" cy="83.1" r=".51"/>
<circle cx="105.4" cy="83.1" r=".51"/>
<circle cx="110.5" cy="98.4" r=".51"/>
<circle cx="113" cy="111.1" r=".51"/>
<circle cx="184.1" cy="83.1" r=".51"/>
<circle cx="95.2" cy="123.8" r=".51"/>
<circle cx="92.7" cy="65.4" r=".51"/>
<circle cx="95.2" cy="65.4" r=".51"/>
<circle cx="110.5" cy="29.8" r=".51"/>
<circle cx="105.4" cy="29.8" r=".51"/>
<circle cx="107.9" cy="65.4" r=".51"/>
<circle cx="113" cy="65.4" r=".51"/>
<circle cx="102.9" cy="65.4" r=".51"/>
<circle cx="54.6" cy="65.4" r=".51"/>
<circle cx="92.7" cy="55.2" r=".51"/>
<circle cx="92.7" cy="52.7" r=".51"/>
<circle cx="41.9" cy="108.5" r=".51"/>
<circle cx="41.9" cy="111.1" r=".51"/>
<circle cx="41.9" cy="83.1" r=".51"/>
</g>
<path d="M41.9 152.2h5.9M41.9 147.1h7.2M41.9 149.6h9.7" fill="none" stroke="#008080" stroke-width=".18"/>
<text font-size="3.1" fill="#f00" x="49.5" y="197.4">Dovesti na ADIB AIN1 i AIN2 !!!</text>
<g font-size="2.5" fill="#808080">
<text x="28" y="17">691322310008</text>
<text x="120.7" y="16.5">IC1</text>
<text x="25.2" y="20.5">X1-1</text>
<text x="73.7" y="18.3">L1</text>
<text x="199.4" y="20.9">GND</text>
<text x="88.3" y="27">R1</text>
<text x="102" y="25">C1</text>
<text x="102.4" y="28.8">1u</text>
<text x="110.7" y="28.8">1n</text>
<text x="110.7" y="25">C2</text>
<text x="186.9" y="28.8">100n</text>
<text x="186.9" y="25">C3</text>
<text x="198.7" y="27.9">GND</text>
<text x="25.2" y="33.2">X1-2</text>
<text x="67.3" y="35.4">470R</text>
<text x="67.3" y="31">R2</text>
<text x="110.7" y="32.6">C4</text>
<text x="42.1" y="38.1">GND</text>
<text x="88.3" y="37.2">R3</text>
<text x="110.7" y="36.4">100n</text>
<text x="64.1" y="44.4">VOR1142B4</text>
<text x="64.1" y="42">OK1</text>
<text x="88.3" y="47.4">R5</text>
<text x="198.1" y="44.3">N</text>
<text x="198.1" y="42.4">R</text>
<text x="199.9" y="44.3">.C.</text>
<text x="199.9" y="42.4">4</text>
<text x="204.5" y="47">+3V3_ISO</text>
<text x="104.5" y="52.9">C7</text>
<text x="113.3" y="52.9">C8</text>
<text x="188.3" y="50.4">C5</text>
<text x="197.1" y="50.4">C6</text>
<text x="102.2" y="56.7">1</text>
<text x="103.5" y="56.7">00n</text>
<text x="113.3" y="56.7">1n</text>
<text x="188.7" y="54.2">1n</text>
<text x="197.1" y="54.2">1u</text>
<text x="263.6" y="58.3">ZD1</text>
<text x="50.2" y="60.1">R6</text>
<text x="88.3" y="60.1">R7</text>
<text x="25.2" y="71.3">X1-3</text>
<text x="198.7" y="71.1">GND</text>
<text x="227.3" y="66.5">GND</text>
<text x="43.2" y="77.4">F1</text>
<text x="120.7" y="73">AMC3330QDWERQ1</text>
<text x="120.7" y="77.4">IC3</text>
<text x="43.2" y="79.7">ZH32 (10A)</text>
<text x="102" y="85.9">C9</text>
<text x="102.4" y="89.7">1u</text>
<text x="110.7" y="89.7">1n</text>
<text x="110.7" y="85.9">C10</text>
<text x="186.9" y="89.7">100n</text>
<text x="186.9" y="85.9">C11</text>
<text x="19.8" y="91.9">ISEL10A_1</text>
<text x="43.2" y="90.9">ZH32 (1.25A)</text>
<text x="43.2" y="93.2">F2</text>
<text x="110.7" y="93.6">C12</text>
<text x="110.7" y="97.4">100n</text>
<text x="37.5" y="102.6">R8</text>
<text x="48.3" y="105.2">ISEL10A_1</text>
<text x="62.2" y="103.1">L2</text>
<text x="85.1" y="107.1">R10</text>
<text x="198.1" y="105.2">N</text>
<text x="198.1" y="103.3">R</text>
<text x="199.9" y="105.2">.C.</text>
<text x="199.9" y="103.3">9</text>
<text x="204.5" y="107.9">+3V3_ISO</text>
<text x="85.1" y="111.6">10R</text>
<text x="103.1" y="113.9">C15</text>
<text x="113.3" y="113.9">C16</text>
<text x="186.9" y="111.3">C13</text>
<text x="197.1" y="111.3">C14</text>
<text x="36.1" y="119.1">R11</text>
<text x="90.4" y="116.4">C17</text>
<text x="102.2" y="117.7">1</text>
<text x="103.5" y="117.7">00n</text>
<text x="113.3" y="117.7">1n</text>
<text x="188.7" y="115.1">1n</text>
<text x="197.1" y="115.1">1u</text>
<text x="85.1" y="122.4">R12</text>
<text x="90.8" y="120.2">8n2</text>
<text x="20.1" y="127.2">X1-4</text>
<text x="85.1" y="126.8">10R</text>
<text x="120.7" y="133.9">AMC3301DWER</text>
<text x="198.7" y="132">GND</text>
<text x="54.6" y="142.1">DS1023-2*14S21</text>
<text x="125.7" y="142.1">DS1023-2*14S21</text>
<text x="61" y="145">X2-1</text>
<text x="61" y="147.5">X2-3</text>
<text x="70.9" y="145">X2-2</text>
<text x="70.9" y="147.5">X2-4</text>
<text x="132.1" y="145">X3-1</text>
<text x="132.1" y="147.5">X3-3</text>
<text x="142" y="145">X3-2</text>
<text x="142" y="147.5">X3-4</text>
<text x="61" y="150.1">X2-5</text>
<text x="61" y="152.6">X2-7</text>
<text x="61" y="155.1">X2-9</text>
<text x="69.5" y="155.1">X2-10</text>
<text x="70.9" y="150.1">X2-6</text>
<text x="70.9" y="152.6">X2-8</text>
<text x="132.1" y="150.1">X3-5</text>
<text x="132.1" y="152.6">X3-7</text>
<text x="132.1" y="155.1">X3-9</text>
<text x="140.7" y="155.1">X3-10</text>
<text x="142" y="150.1">X3-6</text>
<text x="142" y="152.6">X3-8</text>
<text x="34.8" y="160.5">+3V3_ISO</text>
<text x="61" y="157.7">X2-11</text>
<text x="61" y="160.2">X2-13</text>
<text x="69.5" y="157.7">X2-12</text>
<text x="69.5" y="160.2">X2-14</text>
<text x="132.1" y="157.7">X3-11</text>
<text x="132.1" y="160.2">X3-13</text>
<text x="140.7" y="157.7">X3-12</text>
<text x="140.7" y="160.2">X3-14</text>
<text x="36.8" y="163">-5V_ISO</text>
<text x="61" y="162.8">X2-15</text>
<text x="61" y="165.3">X2-17</text>
<text x="61" y="167.8">X2-19</text>
<text x="69.5" y="162.8">X2-16</text>
<text x="69.5" y="165.3">X2-18</text>
<text x="69.5" y="167.8">X2-20</text>
<text x="90.8" y="163">+5V_ISO</text>
<text x="132.1" y="162.8">X3-15</text>
<text x="132.1" y="165.3">X3-17</text>
<text x="132.1" y="167.8">X3-19</text>
<text x="140.7" y="162.8">X3-16</text>
<text x="140.7" y="165.3">X3-18</text>
<text x="140.7" y="167.8">X3-20</text>
<text x="35.4" y="168.1">-15V_ISO</text>
<text x="61" y="170.4">X2-21</text>
<text x="61" y="172.9">X2-23</text>
<text x="69.5" y="170.4">X2-22</text>
<text x="69.5" y="172.9">X2-24</text>
<text x="90.8" y="168.1">+15V_ISO</text>
<text x="132.1" y="170.4">X3-21</text>
<text x="132.1" y="172.9">X3-23</text>
<text x="140.7" y="170.4">X3-22</text>
<text x="140.7" y="172.9">X3-24</text>
<text x="61" y="175.5">X2-25</text>
<text x="61" y="178">X2-27</text>
<text x="69.5" y="175.5">X2-26</text>
<text x="69.5" y="178">X2-28</text>
<text x="132.1" y="175.5">X3-25</text>
<text x="132.1" y="178">X3-27</text>
<text x="140.7" y="175.5">X3-26</text>
<text x="140.7" y="178">X3-28</text>
<text x="54" y="183.3">GND</text>
<text x="87" y="183.3">GND</text>
<text x="115.7" y="183.3">GND</text>
<text x="148.8" y="183.3">GND</text>
</g>
<g font-size="2.5" fill="#c0c0c0">
<text x="219.7" y="18.9">Dual coil latching relays driver</text>
<text x="219.7" y="77.3">Latching relay coil</text>
<text x="21.6" y="140.8">AFE connectors</text>
</g>
<g font-size="2.5" fill="#800080">
<text x="153.7" y="66">Fixed gain: x2</text>
<text x="108" y="68.5">±1 V max.</text>
<text x="182.9" y="74.3">Voltage ranges: ±55 V, ±480 V</text>
<text x="102.9" y="129.5">±250 mV max.</text>
<text x="153.7" y="126.9">Fixed gain: x8.2</text>
<text x="182.9" y="135.2">Current ranges: ±1 A (gain x1), ±10 A (gain x2)</text>
</g>
<g font-size="2.3" fill="#808080">
<text x="234.9" y="31.7">IC2</text>
<text x="237.5" y="65.4">ULN2803ADWR</text>
</g>
<g font-size="2.3" fill="#800000">
<text x="66.1" y="107">L2</text>
<text x="66.1" y="116.9">L1</text>
</g>
<g font-size="2.1" fill="#808080">
<text x="119.1" y="21.8">1</text>
<text x="123" y="23">DCDC_OUT</text>
<text x="167.2" y="23">DCDC_IN</text>
<text x="179.4" y="21.8">16</text>
<text x="119.1" y="29.5">2</text>
<text x="179.4" y="29.5">15</text>
<text x="123" y="30.6">DCDC_HGND</text>
<text x="164.6" y="30.6">DCDC_GND</text>
<text x="54.3" y="37.1" transform="rotate(-90 54.3 37.1)">2</text>
<text x="61.9" y="37.1" transform="rotate(-90 61.9 37.1)">1</text>
<text x="119.1" y="37.1">3</text>
<text x="123" y="38.2">HLDO_IN</text>
<text x="171.6" y="38.2">DIAG</text>
<text x="179.4" y="37.1">14</text>
<text x="233.4" y="37.1">1</text>
<text x="233.4" y="39.6">2</text>
<text x="237.3" y="38.2">1B</text>
<text x="237.3" y="40.7">2B</text>
<text x="250.2" y="40.7">2C</text>
<text x="250.2" y="38.2">1C</text>
<text x="255.6" y="39.6">17</text>
<text x="255.6" y="37.1">18</text>
<text x="166.7" y="43.3">LDO_OUT</text>
<text x="179.4" y="42.2">13</text>
<text x="179.4" y="47.2">12</text>
<text x="233.4" y="42.2">3</text>
<text x="233.4" y="44.7">4</text>
<text x="233.4" y="47.2">5</text>
<text x="237.3" y="43.3">3B</text>
<text x="237.3" y="45.8">4B</text>
<text x="250.2" y="45.8">4C</text>
<text x="250.2" y="43.3">3C</text>
<text x="255.6" y="47.2">14</text>
<text x="255.6" y="44.7">15</text>
<text x="255.6" y="42.2">16</text>
<text x="54.3" y="49.1" transform="rotate(-90 54.3 49.1)">3</text>
<text x="61.9" y="49.1" transform="rotate(-90 61.9 49.1)">4</text>
<text x="119.1" y="49.8">5</text>
<text x="123" y="50.9">HLDO_OUT</text>
<text x="172.2" y="48.3">VDD</text>
<text x="233.4" y="49.8">6</text>
<text x="233.4" y="52.3">7</text>
<text x="237.3" y="48.3">5B</text>
<text x="237.3" y="50.9">6B</text>
<text x="237.3" y="53.4">7B</text>
<text x="250.2" y="53.4">7C</text>
<text x="250.2" y="50.9">6C</text>
<text x="250.2" y="48.3">5C</text>
<text x="255.6" y="52.3">12</text>
<text x="255.6" y="49.8">13</text>
<text x="119.1" y="59.9">6</text>
<text x="170.8" y="58.5">OUTP</text>
<text x="179.4" y="57.4">11</text>
<text x="233.4" y="54.9">8</text>
<text x="233.4" y="57.4">9</text>
<text x="237.3" y="56">8B</text>
<text x="237.3" y="58.5">GND</text>
<text x="247.9" y="58.5">COM</text>
<text x="250.2" y="56">8C</text>
<text x="255.6" y="57.4">10</text>
<text x="255.6" y="54.9">11</text>
<text x="119.1" y="62.5">7</text>
<text x="119.1" y="65">8</text>
<text x="123" y="61">INP</text>
<text x="123" y="63.6">INN</text>
<text x="170.7" y="63.6">OUTN</text>
<text x="179.4" y="65">9</text>
<text x="179.4" y="62.5">10</text>
<text x="123" y="66.1">HGND</text>
<text x="172" y="66.1">GND</text>
<text x="119.1" y="82.8">1</text>
<text x="123" y="83.9">DCDC_OUT</text>
<text x="167.2" y="83.9">DCDC_IN</text>
<text x="179.4" y="82.8">16</text>
<text x="119.1" y="90.4">2</text>
<text x="123" y="91.5">DCDC_HGND</text>
<text x="164.6" y="91.5">DCDC_GND</text>
<text x="179.4" y="90.4">15</text>
<text x="260" y="95.5" transform="rotate(-90 260 95.5)">A3</text>
<text x="119.1" y="98">3</text>
<text x="123" y="99.1">HLDO_IN</text>
<text x="171.6" y="99.1">DIAG</text>
<text x="179.4" y="98">14</text>
<text x="166.7" y="104.2">LDO_OUT</text>
<text x="179.4" y="103.1">13</text>
<text x="257.4" y="103.9" transform="rotate(-90 257.4 103.9)">A2</text>
<text x="262.5" y="103.9" transform="rotate(-90 262.5 103.9)">A1</text>
<text x="60.7" y="113.3">1</text>
<text x="60.7" y="108.2">4</text>
<text x="72.8" y="113.3">2</text>
<text x="72.8" y="108.2">3</text>
<text x="119.1" y="110.7">5</text>
<text x="123" y="111.8">HLDO_OUT</text>
<text x="172.2" y="109.3">VDD</text>
<text x="179.4" y="108.2">12</text>
<text x="170.8" y="119.5">OUTP</text>
<text x="179.4" y="118.3">11</text>
<text x="119.1" y="120.9">6</text>
<text x="119.1" y="123.4">7</text>
<text x="119.1" y="126">8</text>
<text x="123" y="122">INP</text>
<text x="123" y="124.5">INN</text>
<text x="170.7" y="124.5">OUTN</text>
<text x="179.4" y="126">9</text>
<text x="179.4" y="123.4">10</text>
<text x="123" y="127.1">HGND</text>
<text x="172" y="127.1">GND</text>
</g>
<g font-size="2" fill="#808080">
<text x="42.9" y="171.4">JP1</text>
<text x="42.9" y="173.9">JP3</text>
<text x="90.2" y="171.4">JP2</text>
<text x="90.2" y="173.9">JP4</text>
</g>
<g font-size="1.8" fill="#008080">
<text x="37.5" y="19">AIN1P</text>
<text x="37.5" y="31.7">AIN1N</text>
<text x="78.5" y="31.7">USEL#1</text>
<text x="208.4" y="36.8">DIAG#1</text>
<text x="222.2" y="41.9">ISEL_S#2</text>
<text x="261.3" y="41.9">ISEL_S2_OUT</text>
<text x="222.2" y="47">ISEL_S#4</text>
<text x="222.2" y="44.4">ISEL_R#2</text>
<text x="261.2" y="44.4">ISEL_R2_OUT</text>
<text x="261.3" y="47">ISEL_S4_OUT</text>
<text x="222.2" y="49.5">ISEL_R#4</text>
<text x="222.2" y="52">ISEL10_S#4</text>
<text x="258.1" y="52">ISEL10A_S4_OUT</text>
<text x="261.2" y="49.5">ISEL_R4_OUT</text>
<text x="210.7" y="57.1">IN1P</text>
<text x="222.2" y="54.6">ISEL10_R#4</text>
<text x="258" y="54.6">ISEL10A_R4_OUT</text>
<text x="210.6" y="62.2">IN1N</text>
<text x="208.4" y="97.7">DIAG#2</text>
<text x="227.3" y="113">ISEL_S2_OUT</text>
<text x="210.7" y="118.1">IN2P</text>
<text x="227.3" y="115.5">ISEL_R2_OUT</text>
<text x="210.6" y="123.1">IN2N</text>
<text x="41.9" y="146">ADC_MOSI</text>
<text x="41.9" y="148.5">ADC_CS</text>
<text x="89.4" y="148.5">ADC_SCK</text>
<text x="89.6" y="146">ADC_CLK</text>
<text x="110.5" y="146">DIAG#1</text>
<text x="110.5" y="148.5">USEL#1</text>
<text x="160.9" y="148.5">ISEL_S#2</text>
<text x="162.7" y="146">DIAG#2</text>
<text x="41.9" y="153.6">RESET</text>
<text x="41.9" y="151.1">ADC_DRDY</text>
<text x="87.5" y="153.6">ADC_START</text>
<text x="88.5" y="151.1">ADC_MISO</text>
<text x="110.5" y="153.6">USEL100#3</text>
<text x="160.8" y="151.1">ISEL_R#2</text>
<text x="89.9" y="158.7">AFE_CLK</text>
<text x="110.5" y="156.2">USEL1#3</text>
<text x="110.5" y="158.7">USEL20#3</text>
<text x="110.5" y="161.2">ISEL#3</text>
<text x="160.9" y="161.2">ISEL_S#4</text>
<text x="161.3" y="156.2">USEL1#4</text>
<text x="161.3" y="158.7">USEL5#4</text>
<text x="158.9" y="166.3">ISEL10_S#4</text>
<text x="160.8" y="163.8">ISEL_R#4</text>
<text x="31.8" y="173.9">IN3N</text>
<text x="31.8" y="171.4">IN4N</text>
<text x="99.2" y="171.4">AIN_U4</text>
<text x="100.3" y="173.9">AIN3P</text>
<text x="110.5" y="171.4">ISEL_LOW#4</text>
<text x="158.8" y="168.9">ISEL10_R#4</text>
<text x="158.8" y="171.4">ISEL_MID#4</text>
</g>
<g font-size="1.8" fill="#808080">
<text x="67.3" y="22.4">MLZ1608N100LT000</text>
<text x="83.4" y="28.7">1M5</text>
<text x="87.4" y="28.7">0.1%</text>
<text x="83.4" y="38.8">1M5</text>
<text x="87.4" y="38.8">0.1%</text>
<text x="83.4" y="49">1M5</text>
<text x="87.4" y="49">0.1%</text>
<text x="269.9" y="58.4">+5V_ISO</text>
<text x="44.7" y="61.7">10K5</text>
<text x="49.3" y="61.7">0.1%</text>
<text x="82.7" y="61.7">82K5</text>
<text x="87.4" y="61.7">0.1%</text>
<text x="259.8" y="63.8">MMSZ5230BT1G</text>
<text x="256.5" y="87">+5V_ISO</text>
<text x="264.8" y="99.9">RT424F05</text>
<text x="264.8" y="97.7">ISEL10A_1</text>
<text x="24.2" y="104.9">GMR100HTBFIR022</text>
<text x="62.2" y="105">DLW21SN371SQ2L</text>
<text x="23.9" y="120.7">GMR100HTBFA10L0</text>
</g>
<g font-size="1.8" fill="#800000">
<text x="140.4" y="26.6">Rec.</text>
<text x="155.1" y="26.6">Driver</text>
<text x="155.4" y="38.1">Diag.</text>
<text x="140.4" y="44.4">LDO</text>
<text x="155.7" y="45.7">LDO</text>
<text x="140.4" y="87.6">Rec.</text>
<text x="155.1" y="87.6">Driver</text>
<text x="155.4" y="99">Diag.</text>
<text x="140.4" y="105.4">LDO</text>
<text x="155.7" y="106.6">LDO</text>
<text x="258.4" y="102.2">S</text>
<text x="263.5" y="102.2">R</text>
<text x="19.1" y="186">Licensed under the TAPR Open Hardware License (www.tapr.org/OHL)</text>
<text x="19.1" y="189.8">Repository: https://github.com/eez-open</text>
<text x="19.1" y="187.9">More info at http://www.envox.hr/eez</text>
</g>
<g font-size="1.8" fill="#800080">
<text x="110.5" y="143.5">AFE_ID0=0</text>
<text x="159.7" y="143.5">AFE_ID1=1</text>
</g>
</svg>
